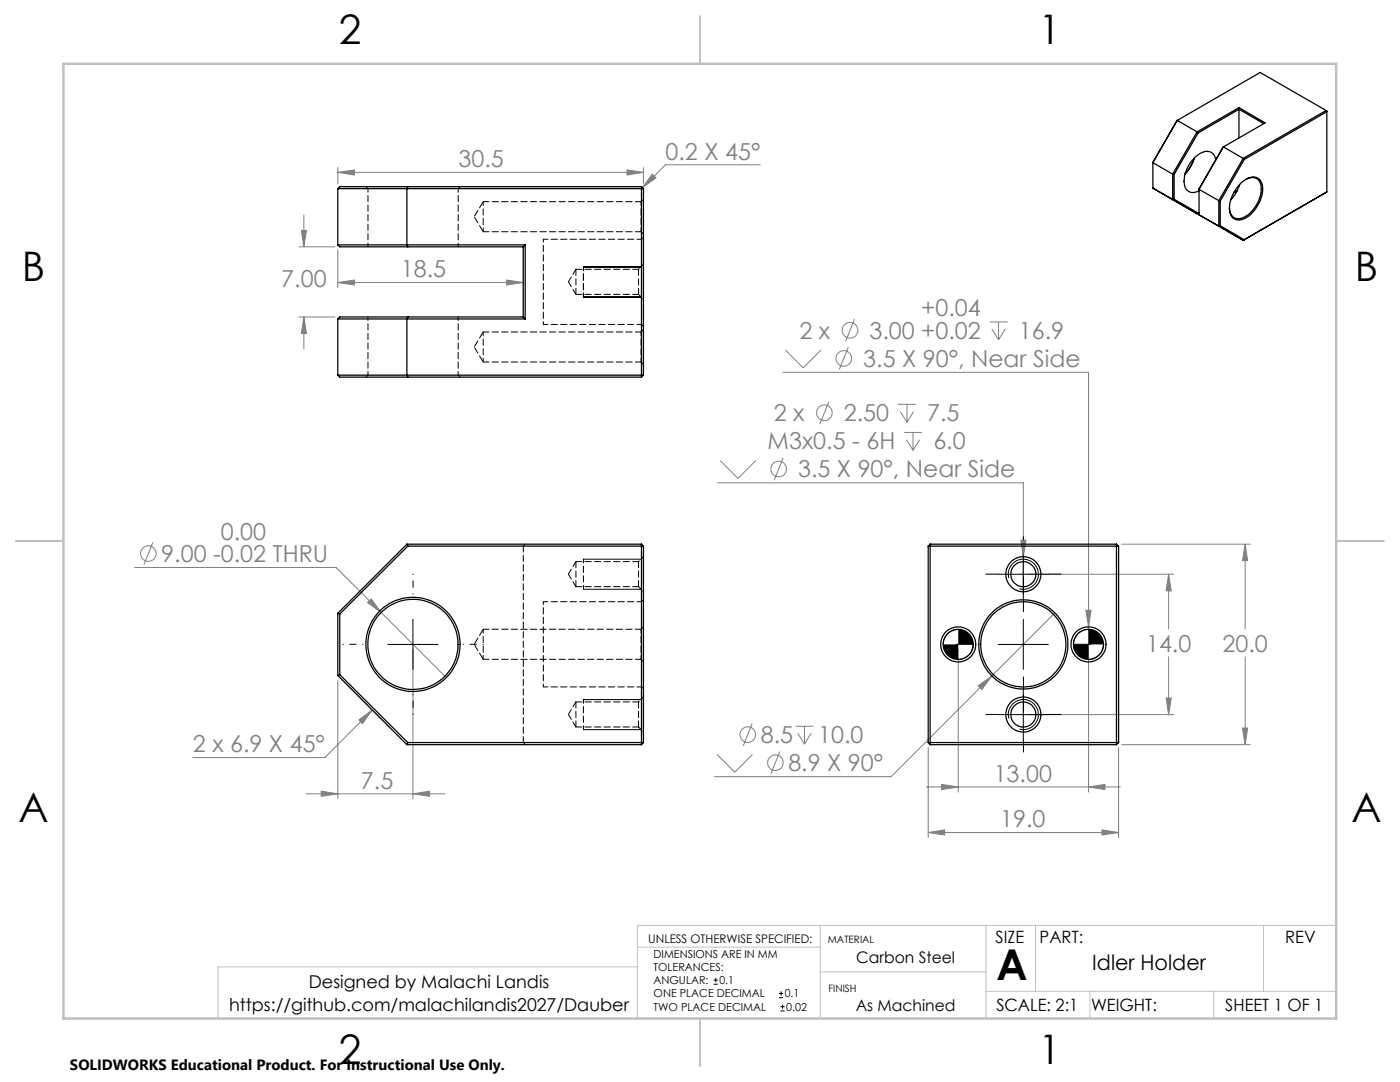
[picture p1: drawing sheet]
<svg xmlns="http://www.w3.org/2000/svg" width="279mm" height="216mm" viewBox="0 0 279 216" stroke-linecap="round" stroke-linejoin="round" font-family="sans-serif">
<g fill="none" stroke="#808080" stroke-width=".2">
<path d="M67.4 34.4l3.3-.5v1zM67.4 33.4v3.3M67.4 34.4h61M125.1 33.9l3.3 .5-3.3 .5zM128.4 33.4v3.3M130.2 34.7l.7 .8-2.7 2zM151.7 32.9h-18.9l-4.6 4.6M59.7 49.2h7.1M60.1 46h1.1l-.6 3.2zM60.6 42.9v6.3M67.4 56.4l3.3-.5v1zM67.4 49.8v7.6"/>
<path d="M67.4 56.4h37M101.1 55.9l3.3 .5-3.3 .5zM59.7 63.3h7.1M60.6 63.3l.6 3.3h-1.1zM60.6 63.3v6.3M156.2 74.3h61v83.7M156.7 69.8l3.6 3.6 3.5-3.6M169.3 69.3l-1.8 4.4M170.5 63.7l-1.7 4.4M197.5 64.2h3.6M197.9 65.7l1.4 2.1M199.3 64.2v3.6"/>
<path d="M200.6 65.7l-1.3 2.1M143.2 96.3h61v21.8M143.7 91.9l3.6 3.6 3.5-3.6M156.3 91.4l-1.8 4.4M165.4 80.2l-1.8 4.4M179.2 80.7h3.6M179.7 82.1l1.3 2.1M180.4 86.3h3.6M180.9 87.7l1.3 2.2M181 80.7v3.5M182.2 86.3v3.6M182.3 82.1l-1.3 2.1"/>
<path d="M183.6 87.7l-1.4 2.2M26.9 113.2h40.2l21.7 21.7M30.5 108.2l-1.8 4.5M203.7 107.8h1.1l-.6 3.3zM205.2 114.6h29M223.8 108.6h25.7M233.2 114.6l.6 3.3h-1.1zM233.2 114.6v10.9M248.5 108.6l.5 3.3h-1zM248.5 108.6v16.9M67.4 135.8v23.6M73.3 120.2l.8-.7 2 2.7z"/>
<path d="M82.4 129.6v29.8M191.2 129.6v28.4M195.2 136.8l2.7-1.9-1.9 2.7zM210.5 122.3l-32.7 32.7h-35.2M216.7 121.8h1l-.5 3.3zM232.7 139.3h1.1l-.6 3.3zM233.2 131.1v11.5M248.5 131.1v17.5M61.1 158.4h27.7M64.1 157.9l3.3 .5-3.3 .5zM71.6 143.7l2.7-2-2 2.7zM74.3 141.7l-9.5 9.5h-26.3"/>
<path d="M82.4 158.4l3.3-.5v1zM143.1 150.5l3.5 3.6 3.6-3.6M150.1 144.4l-1.8 4.4M155.6 150l-1.8 4.4M158.7 144.9h3.6M159.2 146.3l1.3 2.2M160.5 144.9v3.6M161.9 146.3l-1.4 2.2M184.9 157h38.7M185.2 149.2v17.9M187.9 156.5l3.3 .5-3.3 .6zM205.2 142.6h29"/>
<path d="M217.2 157l3.3-.5v1.1zM223.2 149.2v17.9M223.8 148.6h25.7M248 145.3h1l-.5 3.3zM185.2 166.1l3.3-.5v1zM185.2 166.1h38M219.9 165.6l3.3 .5-3.3 .5z"/>
<circle cx="168.4" cy="71.5" r="1.56"/>
<circle cx="169.6" cy="65.9" r="1.56"/>
<circle cx="155.4" cy="93.6" r="1.55"/>
<circle cx="164.5" cy="82.4" r="1.55"/>
<circle cx="29.6" cy="110.5" r="1.55"/>
<circle cx="149.2" cy="146.6" r="1.56"/>
<circle cx="154.8" cy="152.2" r="1.56"/>
</g>
<g fill="none" stroke="#000" stroke-width=".2">
<path d="M116.4 59.3h11.5M116.4 53.3h11.5M116.4 117.6h11.5M116.4 111.6h11.5M199.2 114.6h10M201.3 115.4a2.99 2.99 0 0 1 2.7-3.8 2.99 2.99 0 0 1 3.2 3.2 2.99 2.99 0 0 1-3.8 2.7M204.2 109.6v10M77.4 128.6h10M82.4 123.6v10M116.4 139.6h11.5M191.2 125.6a2.95 2.95 0 0 0-3 3M194.2 128.6a3.1 3.1 0 0 1-3 3"/>
<path d="M199.2 128.6h10M204.2 123.6v10M204.2 137.6v10M217.2 125.6a2.95 2.95 0 0 0-3 3M220.2 128.6a3.1 3.1 0 0 1-3 3M116.4 145.6h11.5M199.2 142.6h10M201.3 143.4a3 3 0 0 1 2.7-3.8 3 3 0 0 1 3.2 3.2 3 3 0 0 1-3.8 2.7M142.4 196.4h.9M142.4 195.6h.9M142.8 195.2v.8M155.5 199.1h.8"/>
<path d="M155.5 198.2h.8M155.9 197.8v.8M155.8 201.7h.8M155.8 200.9h.8M156.2 200.4v.9"/>
</g>
<path d="M127.2 189h36.5M127.2 192.9h-83.7v10.3M163.7 184.6v18.6M163.7 193.9h33.1M196.8 184.6v18.6M196.8 197.8h69.9M206.7 184.6v13.2M217.5 197.8v5.4M242.2 197.8v5.4M252.2 184.6v13.2M266.7 184.6h-139.5v18.6" fill="none" stroke="#c0c0c0" stroke-width=".2"/>
<path d="M139.7 3.2v9.5M3.1 107.9h9.6M266.7 107.9h9.5M139.7 203.2v9.6" fill="none" stroke="#c0c0c0" stroke-width=".25"/>
<path d="M12.7 12.7h254v190.5h-254z" fill="none" stroke="#c0c0c0" stroke-width=".5"/>
<path d="M199.2 114.6h-2.5M204.2 118.6v-3.5M204.2 109.6v-2.5M204.2 119.6v2.5M209.2 114.6h2.5M194.2 128.6h-3.5M204.2 138.6v3.5M204.2 137.6v-2.5M214.2 128.6h3.5M199.2 142.6h-2.5M204.2 147.6v2.5M209.2 142.6h2.5" fill="none" stroke="#000" stroke-width=".2" stroke-dasharray="15.2 1.3 1.3 1.3"/>
<path d="M116.4 53.2v6M116.4 111.6v6M116.4 139.6v6" fill="none" stroke="#000" stroke-width=".2" stroke-dasharray="1.3 .6" stroke-dashoffset=".5"/>
<path d="M82.4 118.6v-4M72.4 128.6h-4M82.4 138.6v4M92.4 128.6h4" fill="none" stroke="#000" stroke-width=".2" stroke-dasharray="15.2 1.3 1.3 1.3" stroke-dashoffset="15.1"/>
<path d="M73.3 120.2l2.8 2-2-2.7zM64.1 157.9l3.3 .5-3.3 .5zM82.4 158.4l3.3-.5v1zM71.6 143.7l2.7-2-2 2.7zM187.9 156.5l3.3 .5-3.3 .6zM217.2 157l3.3-.5v1.1zM248 145.3h1l-.5 3.3zM248.5 108.6l.5 3.3h-1zM233.2 114.6l.6 3.3h-1.1zM232.7 139.3h1.1l-.6 3.3zM185.2 166.1l3.3-.5v1zM219.9 165.6l3.3 .5-3.3 .5zM216.7 121.8l.5 3.3 .5-3.3zM203.7 107.8l.5 3.3 .6-3.3zM195.2 136.8l.8 .8 1.9-2.7zM60.1 46h1.1l-.6 3.2zM60.6 63.3l.6 3.3h-1.1zM67.4 34.4l3.3-.5v1zM125.1 33.9l3.3 .5-3.3 .5zM67.4 56.4l3.3-.5v1zM101.1 55.9l3.3 .5-3.3 .5zM130.2 34.7l.7 .8-2.7 2z" fill="#808080"/>
<path d="M214.2 128.6a3 3 0 0 0 3 3v-3zM217.2 125.6v3h3a3 3 0 0 0-3-3zM188.2 128.6a3 3 0 0 0 3 3v-3zM191.2 125.6v3h3a3 3 0 0 0-3-3z" fill="#000"/>
<g fill="none" stroke="#000" stroke-width=".25">
<path d="M67.4 37.6v11.3M67.4 37.6h61M81.4 37.3l-.2 .3v11.3l.2 .3M128 37.3v37.9M128 37.3h-60.2l-.4 .3M128 37.3l.4 .3M128.4 37.6v37.3M234 34.7l.3 .1M234 34.7v5.1h.3M234.3 34.8v5M234.3 39.8l4.8 2.7M234.9 24l4 2.3"/>
<path d="M234.9 24l-4.8 8.4v5.1l8.8 5.2M234.9 24l-4.8 8.5 3.9 2.2M238.3 31.6l-.7 1.6-1.1 1.4M238.4 31.5l-1 2.1-.9 1.1M238.9 26.3l-4.9 8.4M238.9 26.3l.2 .2M239.1 26.5l-4.8 8.3M242.6 31.9a1.77 1.77 0 0 0-2.8-1.4 6.7 6.7 0 0 0-3.4 6.5 1.83 1.83 0 0 0 2.9 1.1M244.2 29.3l-4.9 8.5 3.9 2.2M244.2 29.3l3.9 2.3M244.2 29.3l-4.9 8.4v5.2l4.9 2.7M246.9 38l-.7 .4"/>
<path d="M247.3 21.5l5.2 3-8.3 4.8M247.3 21.5l-8.4 4.8M247.3 21.5v6M247.3 37v.2M247.4 36.8l-.3 .7a6.6 6.6 0 0 1-1.5 2.4M247.7 36.5a2.86 2.86 0 0 1 3.5-.8 3.8 3.8 0 0 1 .3 4.3 6 6 0 0 1-4.2 3.9 1.96 1.96 0 0 1-1.9-2.2 7.3 7.3 0 0 1 2.3-5.2zM248.1 31.6l-4.9 8.4M248.1 31.6l.2 .2M248.3 31.8l-4.8 8.3M248.6 35.8a1.94 1.94 0 0 1 2.2-.1 1.94 1.94 0 0 1 .9 2 6.7 6.7 0 0 1-4 5.9 1.88 1.88 0 0 1-2.3-2.1M252.2 24.7l-4.9-2.9-8.2 4.7M264.7 22l.1 .3-16.5 9.5"/>
<path d="M264.7 22l.1 .2v16.1M264.7 22l-16.6 9.6M264.7 22l-13.2-7.5-16.6 9.5M264.8 38.3l-16.7 9.6M264.8 38.3l-.1 .1M67.4 48.9h37.4M67.4 48.9l.4 .3h36.6M104.4 49.2v14.1M104.8 48.9v14.7M104.8 48.9l-.4 .3M239.1 42.5l.2-.1-.4 .3M239.1 42.5l-.2 .2"/>
<path d="M243.2 40l.3 .1M243.2 40v5.1M243.2 45.1l4.9 2.8M243.5 45l4.8 2.8-.2 .1M243.5 40.1v4.9M243.5 45l-.3 .1M67.4 63.6v11.3M67.4 74.9h61M67.4 63.6h37.4M67.4 74.9l.4 .3h60.2M81.4 63.3l-.2 .3v11.3l.2 .3M104.4 63.3l.4 .3"/>
<path d="M104.4 63.3h-36.6l-.4 .3M128.4 74.9l-.4 .3M81.2 108.6l-13.8 13.8M81.2 108.6l.2 .4M81.2 108.6h46.8M81.4 109h47M81.4 109l-13.6 13.5M128 108.6l.4 .4M128 108.6v40M128.4 109v39.2M185.2 109h38M185.2 109v39.2"/>
<path d="M185.6 108.6h37.2M185.6 108.6v40M185.6 108.6l-.4 .4M222.8 108.6v40M222.8 108.6l.4 .4M223.2 109v39.2M67.4 122.4v12.4M67.4 122.4l.4 .1M67.4 134.8l13.8 13.8M67.8 122.5v12.1M67.8 134.6l-.4 .2M67.8 134.6l13.6 13.6"/>
<path d="M81.2 148.6h46.8M81.4 148.2h47M81.4 148.2l-.2 .4M128.4 148.2l-.4 .4M185.2 148.2h38M185.2 148.2l.4 .4M185.6 148.6h37.2M223.2 148.2l-.4 .4"/>
<circle cx="204.2" cy="114.6" r="3.5"/>
<circle cx="204.2" cy="114.6" r="2.5"/>
<circle cx="82.4" cy="128.6" r="9"/>
<circle cx="82.4" cy="128.6" r="9.4"/>
<circle cx="191.2" cy="128.6" r="3.5"/>
<circle cx="191.2" cy="128.6" r="3"/>
<circle cx="204.2" cy="128.6" r="8.9"/>
<circle cx="204.2" cy="128.6" r="8.5"/>
<circle cx="217.2" cy="128.6" r="3.5"/>
<circle cx="217.2" cy="128.6" r="3"/>
<circle cx="204.2" cy="142.6" r="3.5"/>
<circle cx="204.2" cy="142.6" r="2.5"/>
</g>
<path d="M73.4 37.6v11.6M91.4 49.2v-11.6M96.4 40.2v6M127.9 40.2v6M73.4 63.2v11.6M91.4 74.8v-11.6M96.4 66.2v6M127.9 66.2v6M96.4 125.6v6M127.9 125.6v6" fill="none" stroke="#000" stroke-width=".2" stroke-dasharray="1.3 .6" stroke-dashoffset=".5"/>
<path d="M108.4 47.7v17M127.4 58.7l1 1M128.4 52.7l-1 1M127.4 117.1l1 1M128.4 111.1l-1 1M108.4 120.1v17M128.4 139.1l-1 1M127.4 145.1l1 1" fill="none" stroke="#000" stroke-width=".2" stroke-dasharray="1.3 .6" stroke-dashoffset=".7"/>
<g fill="none" stroke="#000" stroke-width=".2" stroke-dasharray="1.3 .6">
<path d="M73 37.2l.4 .4M91.4 37.6l.4-.4M114.9 53.7v5M127.4 53.7v5M128.4 47.3l-.4 .4M73.4 74.8l-.4 .4M91.8 75.2l-.4-.4M128 64.7l.4 .4M104.4 109l.4-.4M114.9 112.1v5M127.4 112.1v5M128.4 119.7l-.4 .4"/>
<path d="M128 137.1l.4 .4M104.8 148.6l-.4-.4M114.9 140.1v5M127.4 140.1v5"/>
</g>
<g fill="none" stroke="#000" stroke-width=".2" stroke-dasharray="1.3 .6" stroke-dashoffset=".1">
<path d="M96.4 46.2h31.5M113.4 56.2l1.5 2.5M114.9 58.7h12.5M114.9 53.7l-1.5 2.5M127.4 53.7h-12.5M127.9 40.2h-31.5M96.4 72.2h31.5M127.9 66.2h-31.5M113.4 114.6l1.5 2.5M114.9 117.1h12.5M114.9 112.1l-1.5 2.5M127.4 112.1h-12.5"/>
<path d="M96.4 131.6h31.5M127.9 125.6h-31.5M104.4 148.2v-39.2M113.4 142.6l1.5 2.5M114.9 145.1h12.5M114.9 140.1l-1.5 2.5M127.4 140.1h-12.5"/>
</g>
<path d="M128.4 39.7l-.5 .5M127.9 46.2l.5 .5M128 47.7h-19.6M108.4 64.7h19.6M127.9 72.2l.5 .5M128.4 65.7l-.5 .5M108.4 137.1h19.6M127.9 131.6l.5 .5M128 120.1h-19.6M128.4 125.1l-.5 .5" fill="none" stroke="#000" stroke-width=".2" stroke-dasharray="1.3 .6" stroke-dashoffset=".4"/>
<path d="M94.6 43.2l1.8 3M96.4 40.2l-1.8 3M94.6 69.2l1.8 3M96.4 66.2l-1.8 3M94.6 128.6l1.8 3M96.4 125.6l-1.8 3" fill="none" stroke="#000" stroke-width=".2" stroke-dasharray="1.3 .6" stroke-dashoffset="-.2"/>
<text font-size="8.5" x="198.9" y="195.5">A</text>
<g font-size="8.1">
<text x="67.6" y="8.9">2</text>
<text x="207.3" y="8.9">1</text>
<text x="4.4" y="56.2">B</text>
<text x="270.4" y="56.2">B</text>
<text x="3.7" y="164.1">A</text>
<text x="269.7" y="164.1">A</text>
<text x="67.6" y="212.4">2</text>
<text x="207.3" y="212.4">1</text>
</g>
<g font-size="4.7" fill="#808080">
<text x="91.5" y="33.4">30.5</text>
<text x="132.8" y="31.8">0.2 X 45°</text>
<text x="56.1" y="57.3">7.00</text>
<text x="80" y="55.3">18.5</text>
<text x="183.9" y="63.1">+0.04</text>
<text x="159.5" y="67.6">2 x</text>
<text x="173.5" y="67.6">3.00 +0.02</text>
<text x="203.3" y="67.6">16.9</text>
<text x="172.3" y="73.2">3.5 X 90°, Near Side</text>
<text x="153.2" y="89.7">M3x0.5 - 6H</text>
<text x="154.4" y="84.1">2 x</text>
<text x="168.4" y="84.1">2.50</text>
<text x="185" y="84.1">7.5</text>
<text x="186.3" y="89.7">6.0</text>
<text x="159.3" y="95.3">3.5 X 90°, Near Side</text>
<text x="44.1" y="107.7">0.00</text>
<text x="32.2" y="112.1">9.00 -0.02 THRU</text>
<text x="228.7" y="130.1">14.0</text>
<text x="244" y="130.1">20.0</text>
<text x="151.8" y="148.3">8.5</text>
<text x="163.3" y="148.3">10.0</text>
<text x="38.5" y="150.1">2 x 6.9 X 45°</text>
<text x="157.3" y="153.9">8.9 X 90°</text>
<text x="72" y="157.4">7.5</text>
<text x="198.3" y="156">13.00</text>
<text x="199.6" y="165.1">19.0</text>
</g>
<text font-size="4.2" x="218" y="193.5">Idler Holder</text>
<g font-size="3.5">
<text x="61.6" y="197.1">Designed by Malachi Landis</text>
<text x="45.7" y="201.7">https://github.com/malachilandis2027/Dauber</text>
</g>
<g font-size="3.4">
<text x="198.7" y="188.1">SIZE</text>
<text x="207.5" y="188.1">PART:</text>
<text x="256.5" y="188.2">REV</text>
<text x="198.8" y="201.7">SCALE: 2:1</text>
<text x="217.7" y="201.8">WEIGHT:</text>
<text x="244.5" y="201.7">SHEET 1 OF 1</text>
</g>
<g font-size="3.2">
<text x="170.9" y="192.2">Carbon Steel</text>
<text x="170.8" y="201.7">As Machined</text>
</g>
<text font-size="3" x="14" y="213.5">SOLIDWORKS Educational Product. For Instructional Use Only.</text>
<text font-size="2.4" x="129.4" y="188.1">UNLESS OTHERWISE SPECIFIED:</text>
<g font-size="2.2">
<text x="130.4" y="191.1">DIMENSIONS ARE IN MM</text>
<text x="130.4" y="193.7">TOLERANCES:</text>
<text x="130.4" y="196.4">ANGULAR:</text>
<text x="143.6" y="196.4">0.1</text>
<text x="130.4" y="199">ONE PLACE DECIMAL</text>
<text x="130.4" y="201.7">TWO PLACE DECIMAL</text>
<text x="156.6" y="199">0.1</text>
<text x="156.9" y="201.7">0.02</text>
</g>
<g font-size="2">
<text x="165.2" y="188.1">MATERIAL</text>
<text x="165.4" y="197.9">FINISH</text>
</g>
</svg>
